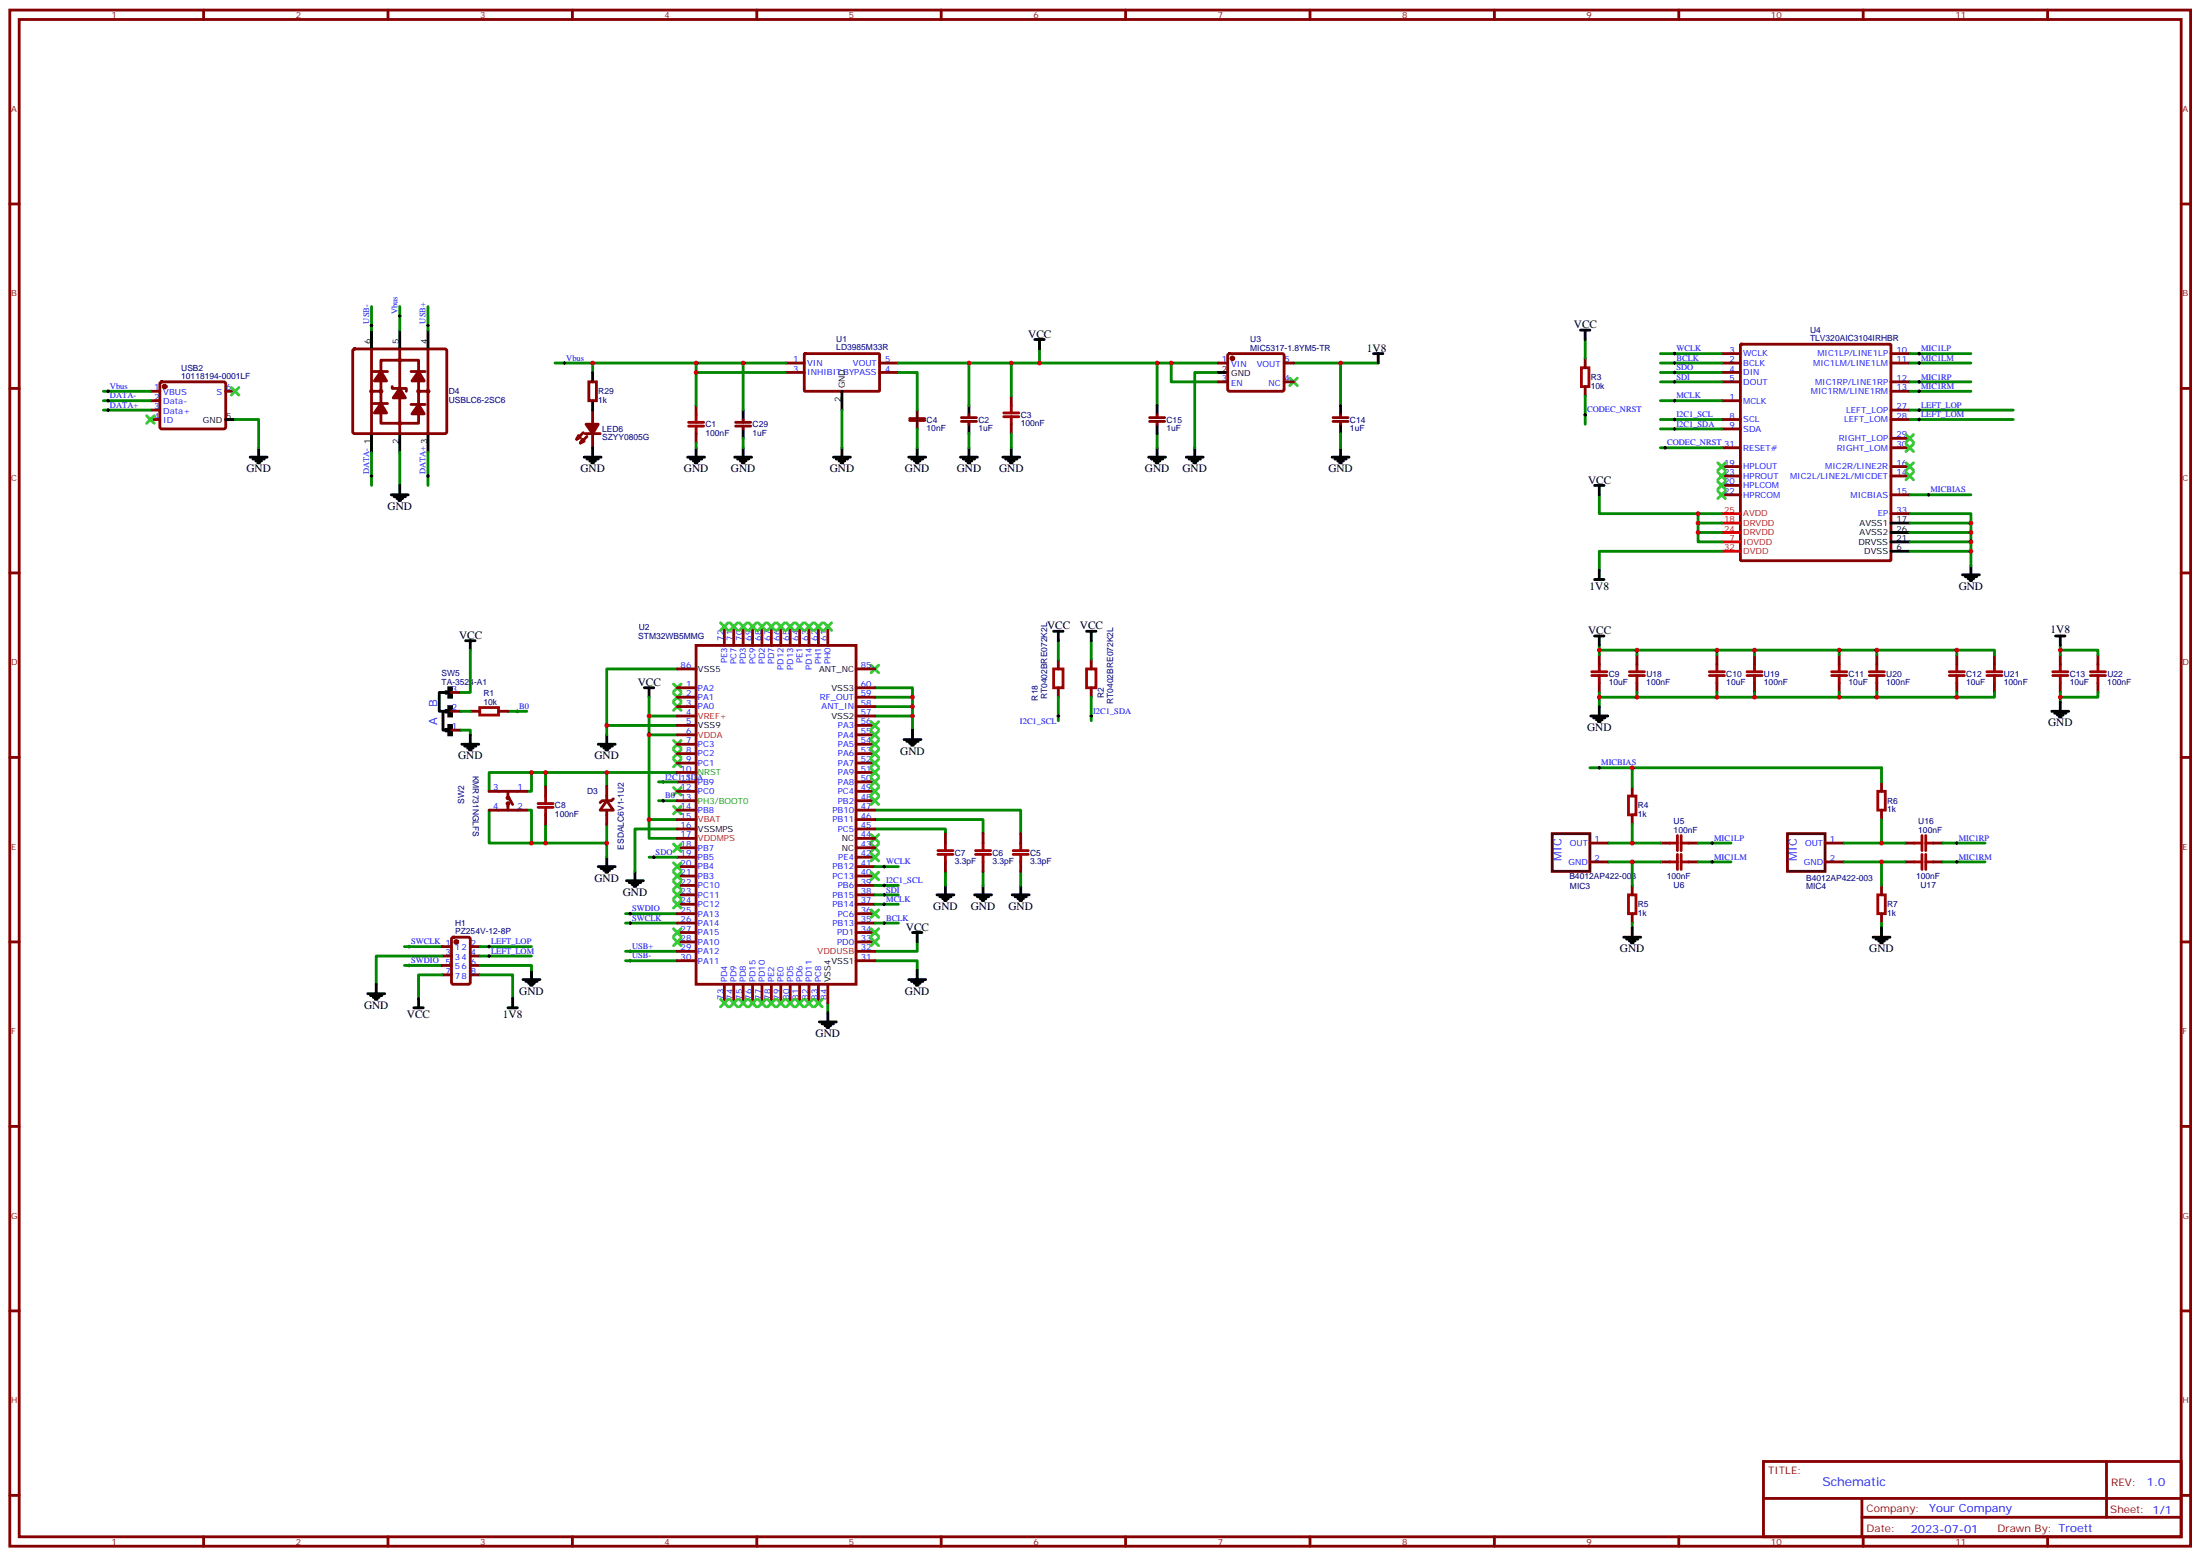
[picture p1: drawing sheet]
<svg xmlns="http://www.w3.org/2000/svg" width="825mm" height="583mm" viewBox="0 0 825 583" stroke-linecap="round" stroke-linejoin="round" font-family="sans-serif">
<g fill="none" stroke="#870000" stroke-width="1.1">
<path d="M3.7 3.8h817.7v575.7h-817.7zM7.2 7.3h810.7v568.7h-810.7zM76.3 3.8v3.5M145.5 3.8v3.5M214.6 3.8v3.5M283.8 3.8v3.5M352.9 3.8v3.5M422.1 3.8v3.5M491.2 3.8v3.5M560.4 3.8v3.5M629.5 3.8v3.5M698.6 3.8v3.5"/>
<path d="M767.8 3.8v3.5M3.7 76.4h3.5M817.9 76.4h3.5M594.4 134.3v3.5M645.5 136.1h7.1M645.5 132.5h7.1M645.5 139.6h7.1M652.7 129.2h56.3v80.6l-.1 .3h-55.9l-.3-.1zM709 136.1h7.1M709 132.5h7.1M3.7 145.6h3.5M594.4 144.9v3.5"/>
<path d="M645.5 150.2h7.1M645.5 143.1h7.1M645.5 157.2h7.1M709 143.1h7.1M709 157.2h7.1M709 146.6h7.1M709 153.7h7.1M817.9 145.6h3.5M645.5 160.8h7.1M645.5 178.4h7.1M645.5 174.9h7.1M645.5 167.8h7.1"/>
<path d="M709 178.4h7.1M709 174.9h7.1M709 164.3h7.1M709 167.8h7.1M645.5 185.5h7.1M645.5 181.9h7.1M709 185.5h7.1M709 192.5h7.1M3.7 214.7h3.5M817.9 214.7h3.5M271.6 234.8v7.1M275.1 234.8v7.1"/>
<path d="M278.7 234.8v7.1M282.2 234.8v7.1M285.7 234.8v7.1M289.2 234.8v7.1M292.8 234.8v7.1M296.3 234.8v7.1M299.8 234.8v7.1M303.4 234.8v7.1M306.9 234.8v7.1M310.4 234.8v7.1M254 257.8h7M254 250.7h7"/>
<path d="M261 241.9h60v127h-60zM321 257.8h7M321 250.7h7M599.7 245.4v3.6M599.7 256v3.5M613.8 245.4v3.6M613.8 256v3.5M643.8 245.4v3.6M643.8 256v3.5M657.9 245.4v3.6M657.9 256v3.5M689.6 245.4v3.6"/>
<path d="M689.6 256v3.5M703.8 245.4v3.6M703.8 256v3.5M733.7 245.4v3.6M733.7 256v3.5M747.9 245.4v3.6M747.9 256v3.5M772.5 245.4v3.6M772.5 256v3.5M786.7 245.4v3.6M786.7 256v3.5M176.4 266.6h3.5"/>
<path d="M186.9 266.6h3.6M254 261.3h7M254 264.8h7M254 268.4h7M254 271.9h7M254 275.4h7M254 278.9h7M321 261.3h7M321 264.8h7M321 268.4h7M321 271.9h7M321 275.4h7"/>
<path d="M321 278.9h7M3.7 283.9h3.5M183.4 296.6h14.1M190.5 296.6v2.4M190.8 299l1.4 2.5M204.6 294.8v3.5M227.5 294.8v5.3M230 299.4l-.7 .7h-3.6l-.7 .7M254 296.6h7M254 282.5h7M254 286h7M254 289.5h7"/>
<path d="M254 293.1h7M321 296.6h7M321 282.5h7M321 286h7M321 289.5h7M321 293.1h7M612 294.8v3.5M705.5 293.1v3.5M817.9 283.9h3.5M183.4 303.6h14.1M190.5 301.2v2.4M204.6 305.4v3.5"/>
<path d="M227.5 300.1l2.5 3.5h-5zM227.5 303.6v5.3M254 303.6h7M254 300.1h7M254 307.2h7M254 310.7h7M254 314.2h7M254 317.7h7M321 303.6h7M321 300.1h7M321 307.2h7M321 310.7h7"/>
<path d="M321 314.2h7M321 317.7h7M354.5 312.5v3.5M368.6 312.5v3.5M382.7 312.5v3.5M596.2 316h7M612 305.4v3.5M622.6 316h3.5M633.2 316h3.5M684.4 316h7M705.5 303.6v3.6M714.3 316h3.6"/>
<path d="M724.9 316h3.6M254 321.3h7M254 324.8h7M254 328.3h7M254 331.9h7M254 335.4h7M254 338.9h7M321 321.3h7M321 324.8h7M321 328.3h7M321 331.9h7M321 335.4h7"/>
<path d="M321 338.9h7M354.5 323v3.6M368.6 323v3.6M382.7 323v3.6M596.2 323h7M612 331.9v3.5M622.6 323h3.5M633.2 323h3.5M684.4 323h7M705.5 331.9v3.5M714.3 323h3.6M724.9 323h3.6"/>
<path d="M3.7 353h3.5M254 353h7M254 342.4h7M254 346h7M254 349.5h7M254 356.6h7M321 353h7M321 342.4h7M321 346h7M321 349.5h7M321 356.6h7M612 342.4v3.6"/>
<path d="M705.5 342.4v3.6M817.9 353h3.5M254 360.1h7M271.6 368.9v7.1M275.1 368.9v7.1M278.7 368.9v7.1M282.2 368.9v7.1M285.7 368.9v7.1M289.2 368.9v7.1M292.8 368.9v7.1M296.3 368.9v7.1M299.8 368.9v7.1"/>
<path d="M303.4 368.9v7.1M306.9 368.9v7.1M310.4 368.9v7.1M321 360.1h7M3.7 422.2h3.5M817.9 422.2h3.5M3.7 491.3h3.5M817.9 491.3h3.5M661.2 547.8h156.7v28.2h-156.7zM789.9 547.8v20.9M3.7 560.5h3.5M76.3 576v3.5"/>
<path d="M145.5 576v3.5M214.6 576v3.5M283.8 576v3.5M352.9 576v3.5M422.1 576v3.5M491.2 576v3.5M560.4 576v3.5M629.5 576v3.5M661.3 561.6h156.4M698.2 568.7h119.5M698.2 561.6v14.1M698.6 576v3.5"/>
<path d="M767.8 576v3.5M817.9 560.5h3.5"/>
<circle cx="190.5" cy="299" r=".35"/>
<circle cx="190.5" cy="301.2" r=".35"/>
</g>
<g fill="none" stroke="#3c3" stroke-width="1.1">
<path d="M644.1 173.5l2.9 2.8M644.1 177l2.9 2.8M647 173.5l-2.9 2.8M647 177l-2.9 2.8M714.7 173.5l2.8 2.8M714.7 177l2.8 2.8M714.7 166.4l2.8 2.8M714.7 162.9l2.8 2.8M717.5 173.5l-2.8 2.8M717.5 177l-2.8 2.8M717.5 166.4l-2.8 2.8M717.5 162.9l-2.8 2.8"/>
<path d="M644.1 180.5l2.9 2.8M644.1 184l2.9 2.9M647 180.5l-2.9 2.8M647 184l-2.9 2.9M252.6 259.9l2.8 2.8M252.6 256.4l2.8 2.8M255.4 259.9l-2.8 2.8M255.4 256.4l-2.8 2.8M326.6 249.3l2.9 2.8M329.5 249.3l-2.9 2.8M252.6 263.4l2.8 2.8M252.6 277.5l2.8 2.9"/>
<path d="M255.4 263.4l-2.8 2.8M255.4 277.5l-2.8 2.9M252.6 284.6l2.8 2.8M252.6 281.1l2.8 2.8M252.6 295.2l2.8 2.8M255.4 284.6l-2.8 2.8M255.4 281.1l-2.8 2.8M255.4 295.2l-2.8 2.8M252.6 302.2l2.8 2.8M255.4 302.2l-2.8 2.8M326.6 316.3l2.9 2.9M326.6 312.8l2.9 2.8"/>
<path d="M329.5 316.3l-2.9 2.9M329.5 312.8l-2.9 2.8"/>
</g>
<g fill="none" stroke="#008700" stroke-width="1.1">
<path d="M594.4 127.2v7.1M622.6 132.5h22.9M622.6 136.1h22.9M622.6 139.6h22.9M716.1 132.5h22.9M716.1 136.1h22.9M594.4 148.4v10.6M622.6 143.1h22.9M622.6 150.2h22.9M622.6 157.2h22.9M716.1 153.7h38.8M716.1 157.2h38.8"/>
<path d="M716.1 143.1h22.9M716.1 146.6h22.9M622.6 160.8h22.9M622.6 167.8h22.9M599.7 185.5v7h45.8M636.7 192.5v3.5h8.8M636.7 196v3.6h8.8M716.1 196h22.9v10.6M716.1 192.5h22.9v3.5M716.1 185.5h22.9M716.1 199.6h22.9M645.5 206.6h-45.8v7.1"/>
<path d="M716.1 206.6h22.9v5.3M716.1 203.1h22.9M254 250.7h-26.5v21.2M328 257.8h14.2v10.6M599.7 243.7h14.1v1.7M599.7 259.5v1.8h104.1v-1.8M599.7 241.9v3.5M613.8 243.7h90v1.7M613.8 259.5v1.8M643.8 243.7v1.7M643.8 259.5v1.8M657.9 243.7v1.7"/>
<path d="M657.9 259.5v1.8M689.6 243.7v1.7M689.6 259.5v1.8M733.7 243.7h14.2v1.7M733.7 259.5v1.8h14.2v-1.8M772.5 243.7h14.2v1.7M772.5 259.5v1.8h14.2v-1.8M772.5 241.9v3.5M190.5 266.6h7M243.4 275.4v31.8h10.6M243.4 261.3v7.1M254 271.9h-26.5v3.5"/>
<path d="M254 268.4h-10.6v7h10.6M328 268.4h14.2v5.2M328 264.8h14.2M328 261.3h14.2M599.7 261.3v3.5M772.5 261.3v1.8M199.3 289.5h-15.9v7.1M204.6 289.5h22.9v5.3M204.6 294.8v-5.3h-5.3v7.1h-1.8M227.5 289.5h26.5M596.2 287.8h15.8M705.5 293.1v-5.3h-93.5v7"/>
<path d="M183.4 303.6v12.4h21.2v-7.1M197.5 303.6h1.8v12.4M204.6 316h22.9v5.3M227.5 308.9v7.1M243.4 307.2v7h10.6M246.9 300.1h7.1M254 310.7h-15.9v15.9M328 303.6h54.7v8.9M328 307.2h40.6v5.3M328 310.7h26.5v1.8M612 308.9v7.1h-8.8M612 316h10.6"/>
<path d="M636.7 316h12.4M705.5 307.2v8.8h-14.1M705.5 316h8.8M728.5 316h15.8M354.5 326.6v5.3M368.6 326.6v5.3M382.7 326.6v5.3M603.2 323h8.8v8.9M612 323h10.6M636.7 323h12.4M691.4 323h14.1v8.9M705.5 323h8.8"/>
<path d="M728.5 323h15.8M151.7 354.8h14.1M234.6 346h19.4M234.6 342.4h19.4M234.6 356.6h19.4M343.9 353v3.6h-15.9M612 346v1.7M705.5 346v1.7M151.7 361.8h14.1M234.6 360.1h19.4M310.4 376v3.5M328 360.1h15.9v3.5"/>
</g>
<g fill="none" stroke="#000" stroke-width=".74">
<path d="M627.6 132.5h.7M627.6 136.1h.7M627.6 139.6h.7M627.9 132.2v.7M627.9 135.7v.7M627.9 139.2v.7M719.3 132.5h.7M719.3 136.1h.7M719.6 132.2v.7M719.6 135.7v.7M594 155.5h.7M594.4 155.1v.7"/>
<path d="M627.6 157.2h.7M627.6 143.1h.7M627.6 150.2h.7M627.9 142.8v.7M627.9 149.8v.7M627.9 156.9v.7M719.3 157.2h.7M719.3 143.1h.7M719.3 146.6h.7M719.3 153.7h.7M719.6 142.8v.7M719.6 146.3v.7"/>
<path d="M719.6 153.4v.7M719.6 156.9v.7M624 167.8h.7M624.4 167.5v.7M627.6 160.8h.7M627.9 160.4v.7M722.8 185.5h.7M723.2 185.1v.7M193.6 266.6h.7M194 266.2v.7M248.7 299.8v.7M599.3 287.8h.7"/>
<path d="M599.7 287.4v.7M248.3 300.1h.7M641.7 316h.7M642 315.6v.7M733.4 316h.7M733.7 315.6v.7M641.7 323h.7M642 322.7v.7M733.4 323h.7M733.7 322.7v.7M153.1 354.8h.7M153.4 354.4v.7"/>
<path d="M236 342.4h.7M236 346h.7M236 356.6h.7M236.3 342.1v.7M236.3 345.6v.7M236.3 356.2v.7M236.3 359.7v.7M153.1 361.8h.7M153.4 361.5v.7M236 360.1h.7"/>
</g>
<g fill="none" stroke="#000" stroke-width="1.1">
<path d="M592.6 123.7h3.6M594.4 123.7v3.5M597.9 181.9h3.6M599.7 181.9v3.6M709 196h7.1M709 199.6h7.1M597.9 217.2h3.6M599.7 213.7v3.5M709 206.6h7.1M709 203.1h7.1M735.9 215.4h6.3M736.9 216.1h4.3"/>
<path d="M738 216.9h2.1M738.7 217.6h.7M739 211.9v3.5M597.9 238.4h3.6M599.7 238.4v3.5M770.8 238.4h3.5M772.5 238.4v3.5M174.6 240.1h3.5M176.4 240.1v3.6M241.6 257.8h3.5M243.4 257.8v3.5M224.3 278.9h6.4"/>
<path d="M225.4 279.6h4.2M227.5 275.4v3.5M339 277.2h6.3M340 277.9h4.3M341.1 278.6h2.1M341.8 279.3h.7M342.2 273.6v3.6M596.5 268.4h6.4M597.6 269.1h4.2M598.6 269.8h2.1M599.3 270.5h.7M599.7 264.8v3.6"/>
<path d="M769.4 266.6h6.3M770.4 267.3h4.3M771.5 268h2.1M772.2 268.7h.7M772.5 263.1v3.5M226.4 280.4h2.2M227.2 281.1h.7M224.3 324.8h6.4M225.4 325.5h4.2M226.4 326.2h2.2M227.2 326.9h.7M227.5 321.3v3.5"/>
<path d="M234.9 330.1h6.4M236 330.8h4.2M237 331.5h2.1M237.7 332.2h.7M238.1 326.6v3.5M351.3 335.4h6.4M352.4 336.1h4.2M353.4 336.8h2.2M354.2 337.5h.7M354.5 331.9v3.5M365.4 335.4h6.4M366.5 336.1h4.2"/>
<path d="M367.6 336.8h2.1M368.3 337.5h.7M368.6 331.9v3.5M379.6 335.4h6.3M380.6 336.1h4.2M381.7 336.8h2.1M382.4 337.5h.7M382.7 331.9v3.5M608.9 351.3h6.3M609.9 352h4.3M611 352.7h2.1M611.7 353.4h.7"/>
<path d="M612 347.7v3.6M702.3 351.3h6.4M703.4 352h4.2M704.5 352.7h2.1M705.2 353.4h.7M705.5 347.7v3.6M310.4 379.5v3.5M340.7 367.1h6.4M341.8 367.8h4.2M342.9 368.5h2.1M343.6 369.3h.7M343.9 363.6v3.5"/>
<path d="M307.2 383h6.4M308.3 383.7h4.2M309.4 384.4h2.1M310.1 385.1h.7"/>
</g>
<g fill="none" stroke="#a10000" stroke-width="1.1">
<path d="M593 137.8h2.8v7.1h-2.8zM596.9 253.2h5.6M596.9 251.8h5.6M599.7 249v2.8M599.7 253.2v2.8M611 253.2h5.6M611 251.8h5.6M613.8 249v2.8M613.8 253.2v2.8M641 253.2h5.6M641 251.8h5.6M643.8 249v2.8"/>
<path d="M643.8 253.2v2.8M655.1 253.2h5.6M655.1 251.8h5.6M657.9 249v2.8M657.9 253.2v2.8M686.8 253.2h5.7M686.8 251.8h5.7M689.6 249v2.8M689.6 253.2v2.8M700.9 253.2h5.7M700.9 251.8h5.7M703.8 249v2.8"/>
<path d="M703.8 253.2v2.8M730.9 253.2h5.7M730.9 251.8h5.7M733.7 249v2.8M733.7 253.2v2.8M745 253.2h5.7M745 251.8h5.7M747.9 249v2.8M747.9 253.2v2.8M769.7 253.2h5.7M769.7 251.8h5.7M772.5 249v2.8"/>
<path d="M772.5 253.2v2.8M783.8 253.2h5.7M783.8 251.8h5.7M786.7 249v2.8M786.7 253.2v2.8M179.9 265.2h7v2.8h-7zM204.6 298.3v2.9M610.6 298.3h2.8v7.1h-2.8zM704.1 296.6h2.8v7h-2.8zM201.8 301.2h5.6M201.8 302.6h5.6M204.6 302.6v2.8"/>
<path d="M351.7 318.8h5.6M354.5 316v2.8M365.8 318.8h5.6M368.6 316v2.8M379.9 318.8h5.7M382.7 316v2.8M626.1 316h2.9M629 313.2v5.6M630.4 316h2.8M630.4 313.2v5.6M717.9 316h2.8M720.7 313.2v5.6"/>
<path d="M722.1 316h2.8M722.1 313.2v5.6M351.7 320.2h5.6M354.5 320.2v2.8M365.8 320.2h5.6M368.6 320.2v2.8M379.9 320.2h5.7M382.7 320.2v2.8M610.6 335.4h2.8v7h-2.8zM626.1 323h2.9M629 320.2v5.7M630.4 320.2v5.7"/>
<path d="M630.4 323h2.8M704.1 335.4h2.8v7h-2.8zM717.9 323h2.8M720.7 320.2v5.7M722.1 323h2.8M722.1 320.2v5.7"/>
</g>
<path d="M645.5 196h7.1M645.5 199.6h7.1M645.5 192.5h7.1M645.5 203.1h7.1M645.5 206.6h7.1" fill="none" stroke="#f00" stroke-width="1.1"/>
<path d="M582 312.5h14.2v14.1h-14.2zM670.2 312.5h14.2v14.1h-14.2z" fill="none" stroke="#600" stroke-width="1.1"/>
<path d="M132.5 131l.5-.2h33.8l.5 .2 .2 .5v30.3l-.2 .5-.5 .2h-33.8l-.5-.2-.2-.5v-30.3z" fill="#fff" stroke="#870000" stroke-width="1.1"/>
<g fill="none" stroke="#000" stroke-width="1.1">
<path d="M139.3 123.7v7.1M149.9 123.7v7.1M160.5 123.7v7.1M222.2 139.6v3.5M388 127.2h3.5M389.8 127.2v3.6M456.8 139.6h3.5M515 132.5h3.5M516.8 132.5v3.6M84.6 157.2h3.6M222.2 150.2v3.5M278.7 153.7v3.5"/>
<path d="M315.7 146.6v7.1M363.3 151.9v3.6M363.3 159v3.5M433.9 151.9v3.6M433.9 159v3.5M502.7 151.9v3.6M502.7 159v3.5M93.8 171.3h6.4M94.9 172h4.2M95.9 172.8h2.1M96.6 173.5h.7M97 167.8v3.5"/>
<path d="M139.3 162.5v7.1M149.9 162.5v7.1M160.5 162.5v7.1M219 171.3h6.4M220.1 172h4.2M221.2 172.8h2.1M221.9 173.5h.7M222.2 167.8v3.5M257.8 171.3h6.4M258.9 172h4.2M260 172.8h2.1M260.7 173.5h.7"/>
<path d="M261 167.8v3.5M275.5 171.3h6.3M276.5 172h4.3M277.6 172.8h2.1M278.3 173.5h.7M278.7 160.8v3.5M278.7 167.8v3.5M312.5 171.3h6.4M313.6 172h4.2M314.6 172.8h2.2M315.3 173.5h.8M315.7 167.8v3.5"/>
<path d="M340.7 171.3h6.4M341.8 172h4.2M342.9 172.8h2.1M343.6 173.5h.7M343.9 167.8v3.5M360.2 171.3h6.3M361.2 172h4.2M362.3 172.8h2.1M363 173.5h.7M363.3 167.8v3.5M376 171.3h6.4M377.1 172h4.2"/>
<path d="M378.1 172.8h2.2M378.8 173.5h.8M379.2 167.8v3.5M430.7 171.3h6.4M431.8 172h4.2M432.8 172.8h2.1M433.5 173.5h.7M433.9 167.8v3.5M444.8 171.3h6.4M445.9 172h4.2M446.9 172.8h2.2M447.6 173.5h.7"/>
<path d="M448 167.8v3.5M499.5 171.3h6.3M500.6 172h4.2M501.6 172.8h2.1M502.3 173.5h.7M502.7 167.8v3.5M146.7 185.5h6.4M147.8 186.2h4.2M148.8 186.9h2.2M149.5 187.6h.7M149.9 181.9v3.6M395.1 236.6h3.5"/>
<path d="M396.8 236.6v3.5M407.4 236.6h3.6M409.2 236.6v3.5M167.2 259.2l1 .3M168.2 257.8h1.1v3.5h-1.1zM168.2 259.5h-3.5v7.1h1.8M168.2 259.5l-1 .4M167.2 273.3l1 .3M167.2 266.2l1 .4M168.2 264.8h1.1v3.6h-1.1zM168.2 271.9h1.1v3.5h-1.1zM168.2 266.6h-2.1v7h2.1"/>
<path d="M168.2 273.6l-1 .4M168.2 266.6l-1 .3M173.2 278.9h6.3M174.2 279.6h4.3M176.4 275.4v3.5M175.3 280.4h2.1M176 281.1h.7M342.2 349.5h3.5M343.9 349.5v3.5M137.9 372.4h6.4M139 373.1h4.2M140 373.8h2.1"/>
<path d="M140.7 374.5h.7M141.1 368.9v3.5M155.2 377.7h3.5M157 374.2v3.5M190.5 377.7h3.5M192.2 374.2v3.5M196.1 367.1h6.4M197.2 367.8h4.2M198.2 368.5h2.1M198.9 369.3h.7M199.3 363.6v3.5"/>
</g>
<g fill="none" stroke="#870000" stroke-width="1.1">
<path d="M139.3 130.8v31.7M140 139.2h5.3M142.8 135h14.2v23.6h-14.2zM149.9 130.8v31.7M154.1 139.2h5.3M160.5 130.8v31.7M294.5 136.1h7.1M294.5 139.6h7.1M301.6 132.7l28-.1 .2 13.9-28 .1zM329.8 136.1h7.1M329.8 139.6h7.1M456.8 136.1h3.5"/>
<path d="M460.6 132.7l.4-.2 20.1 .1 .4 .6-.1 13-.6 .4h-20l-.5-.7v-12.7zM481.5 136.1h3.5M56.4 146.6h3.5M56.4 150.2h3.5M56.4 153.7h3.5M56.4 157.2h3.5M60.2 143.3l.4-.2h23.3l.5 .2 .2 .5v16.5l-.7 .5-23.5-.1-.5-.6v-16.3zM84.6 146.6h3.6M139.3 146.6h3.5M140 151.2h5.3M147.1 144.9v.7h5.3v1M154.1 151.6h5.3"/>
<path d="M157 146.6h3.5M220.8 143.1h2.8v7.1h-2.8zM222.2 153.7v5.3M261 151.9v3.6M275.8 158.3h5.7M275.8 159.7h5.7M278.7 157.2v1.1M278.7 159.7v1.1M341.1 157.6h5.6M341.1 156.9h5.6M360.5 156.5h5.6M360.5 157.9h5.6"/>
<path d="M363.3 155.5v1M363.3 157.9v1.1M379.2 148.4v3.5M379.2 159v3.5M431.1 156.5h5.6M431.1 157.9h5.6M433.9 155.5v1M433.9 157.9v1.1M456.8 143.1h3.5M481.5 143.1h3.5M499.9 156.5h5.6M499.9 157.9h5.6"/>
<path d="M502.7 155.5v1M502.7 157.9v1.1M218.7 162.2l-2.5 2.4M219.4 162.5h5.6M220.1 163.6l-2.5 2.5M222.2 162.5v5.3M261 162.5v3.6M169.3 259.5h3.5M396.8 247.2v3.5M396.8 257.8v3.5M409.2 247.2v3.5M409.2 257.8v3.5"/>
<path d="M169.3 266.6h3.5M169.3 273.6h3.5M165.8 354.8h3.5M165.8 358.3h3.5M169.5 351.5l.5-.2h5.6l.7 .4 .1 16.5-.5 .6-5.9 .1-.6-.5-.1-16.4zM176.4 354.8h3.5M176.4 358.3h3.5M165.8 365.4h3.5M165.8 361.8h3.5M176.4 365.4h3.5M176.4 361.8h3.5"/>
<circle cx="149.9" cy="135" r=".35"/>
<circle cx="139.3" cy="146.6" r=".35"/>
<circle cx="142.8" cy="146.6" r=".35"/>
<circle cx="149.9" cy="158.6" r=".35"/>
<circle cx="157" cy="146.6" r=".35"/>
<circle cx="160.5" cy="146.6" r=".35"/>
</g>
<g fill="#870000" stroke="#870000" stroke-width="1.1">
<path d="M149.9 145.6l2.1 3.5h-4.6z"/>
<path d="M142.8 151.2l2.2 3.6h-4.6z"/>
<path d="M142.8 139.2l2.2 3.6h-4.6z"/>
<path d="M157 151.6l2.1 3.5h-4.6z"/>
<path d="M157 139.2l2.1 3.6h-4.6z"/>
<path d="M218.3 164.6l.7 .7-1.4 .8z"/>
<path d="M216.9 163.2l.7 .7-1.4 .7z"/>
<path d="M219.7 159h4.6l-2.1 3.5z"/>
<circle cx="61.7" cy="144.9" r=".53"/>
<circle cx="462.1" cy="134.3" r=".53"/>
<circle cx="171.1" cy="353" r=".53"/>
</g>
<g fill="none" stroke="#008700" stroke-width="1.1">
<path d="M139.3 114.9v8.8M149.9 114.9v8.8M160.5 114.9v8.8M208.1 136.1h14.1M261 136.1v15.8M261 139.6h33.5M278.7 136.1v17.6M294.5 136.1h-72.3v3.5M336.9 139.6h7v14.1M336.9 136.1h42.3v12.3M363.3 136.1v15.8M389.8 130.8v5.3h-10.6"/>
<path d="M389.8 136.1h44.1M439.2 136.1h-5.3v15.8M456.8 139.6h-8.8v28.2M456.8 136.1h-17.6v7h17.6M485 136.1h17.7v15.8M502.7 136.1h14.1M38.8 150.2h17.6M38.8 153.7h17.6M38.8 146.6h17.6M88.2 157.2h8.8v10.6M315.7 153.7v14.1M139.3 169.6v12.3"/>
<path d="M149.9 169.6v12.3M160.5 169.6v12.3M261 166.1v1.7M278.7 164.3v3.5M343.9 160.8v7M363.3 162.5v5.3M379.2 162.5v5.3M433.9 162.5v5.3M502.7 162.5v5.3M636.7 199.6v3.5h8.8M176.4 243.7v15.8h-3.6M396.8 240.1v7.1"/>
<path d="M409.2 240.1v7.1M703.8 243.7h29.9v1.7M172.8 273.6h3.6v1.8M172.8 266.6h3.6M396.8 261.3v8.8M409.2 261.3v8.8M703.8 261.3h29.9M246.9 293.1h7.1M243.4 321.3h10.6M328 338.9h8.9M328 324.8h8.9M328 335.4h8.9"/>
<path d="M328 331.9h8.9M165.8 358.3h-24.7v10.6M179.9 354.8h19.4M179.9 358.3h19.4M328 346h8.9M165.8 365.4h-8.8v8.8M179.9 365.4h12.3v8.8M179.9 361.8h19.4v1.8"/>
</g>
<g fill="none" stroke="#000" stroke-width=".74">
<path d="M149.5 118.4h.7M149.9 118.1v.7M139 122h.7M139.3 121.6v.7M160.1 122h.7M160.5 121.6v.7M211.3 136.1h.7M211.6 135.7v.7M40.2 153.7h.7M40.2 150.2h.7M40.2 146.6h.7M40.5 146.3v.7"/>
<path d="M40.5 149.8v.7M40.5 153.4v.7M139 178.4h.7M139.3 178v.8M160.1 178.4h.7M160.5 178v.8M396.5 268.4h.7M396.8 268v.7M408.8 268.4h.7M409.2 268v.7M248.3 293.1h.7M248.7 292.7v.7"/>
<path d="M244.8 321.3h.7M245.1 320.9v.7M331.2 338.9h.7M331.2 324.8h.7M331.2 335.4h.7M331.2 331.9h.7M331.6 324.4v.8M331.6 331.5v.7M331.6 335v.7M331.6 338.6v.7M183.1 354.8h.7M183.1 358.3h.7"/>
<path d="M183.4 354.4v.7M183.4 358v.7M331.2 346h.7M331.6 345.6v.7"/>
</g>
<g fill="none" stroke="#3c3" stroke-width="1.1">
<path d="M55 155.8l2.8 2.8M57.8 155.8l-2.8 2.8M86.7 145.2l2.9 2.9M89.6 145.2l-2.9 2.9M483.6 141.7l2.8 2.8M486.4 141.7l-2.8 2.8M270.2 233.4l2.8 2.9M273 233.4l-2.8 2.9M273.7 233.4l2.8 2.9M276.5 233.4l-2.8 2.9M277.2 233.4l2.9 2.9M280.1 233.4l-2.9 2.9"/>
<path d="M280.8 233.4l2.8 2.9M283.6 233.4l-2.8 2.9M284.3 233.4l2.8 2.9M287.1 233.4l-2.8 2.9M287.8 233.4l2.9 2.9M290.7 233.4l-2.9 2.9M291.4 233.4l2.8 2.9M294.2 233.4l-2.8 2.9M294.9 233.4l2.8 2.9M297.7 233.4l-2.8 2.9M298.4 233.4l2.8 2.9M301.2 233.4l-2.8 2.9"/>
<path d="M301.9 233.4l2.9 2.9M304.8 233.4l-2.9 2.9M305.5 233.4l2.8 2.9M308.3 233.4l-2.8 2.9M309 233.4l2.8 2.9M311.8 233.4l-2.8 2.9M326.6 270.5l2.9 2.8M326.6 274l2.9 2.8M326.6 277.5l2.9 2.9M329.5 274l-2.9 2.8M329.5 270.5l-2.9 2.8M329.5 277.5l-2.9 2.9"/>
<path d="M326.6 281.1l2.9 2.8M326.6 284.6l2.9 2.8M326.6 288.1l2.9 2.8M326.6 291.6l2.9 2.9M326.6 295.2l2.9 2.8M326.6 298.7l2.9 2.8M329.5 281.1l-2.9 2.8M329.5 284.6l-2.9 2.8M329.5 288.1l-2.9 2.8M329.5 291.6l-2.9 2.9M329.5 295.2l-2.9 2.8M329.5 298.7l-2.9 2.8"/>
<path d="M252.6 316.3l2.8 2.9M255.4 316.3l-2.8 2.9M326.6 319.9l2.9 2.8M329.5 319.9l-2.9 2.8M252.6 323.4l2.8 2.8M252.6 326.9l2.8 2.8M252.6 330.4l2.8 2.9M252.6 334l2.8 2.8M252.6 337.5l2.8 2.8M255.4 323.4l-2.8 2.8M255.4 326.9l-2.8 2.8M255.4 330.4l-2.8 2.9"/>
<path d="M255.4 334l-2.8 2.8M255.4 337.5l-2.8 2.8M326.6 326.9l2.9 2.8M329.5 326.9l-2.9 2.8M252.6 348.1l2.8 2.8M252.6 351.6l2.8 2.8M255.4 348.1l-2.8 2.8M255.4 351.6l-2.8 2.8M326.6 341l2.9 2.9M326.6 348.1l2.9 2.8M326.6 351.6l2.9 2.8M329.5 341l-2.9 2.9"/>
<path d="M329.5 348.1l-2.9 2.8M329.5 351.6l-2.9 2.8M270.2 374.5l2.8 2.9M273 374.5l-2.8 2.9M273.7 374.5l2.8 2.9M276.5 374.5l-2.8 2.9M277.2 374.5l2.9 2.9M280.1 374.5l-2.9 2.9M280.8 374.5l2.8 2.9M283.6 374.5l-2.8 2.9M284.3 374.5l2.8 2.9M287.1 374.5l-2.8 2.9"/>
<path d="M287.8 374.5l2.9 2.9M290.7 374.5l-2.9 2.9M291.4 374.5l2.8 2.9M294.2 374.5l-2.8 2.9M294.9 374.5l2.8 2.9M297.7 374.5l-2.8 2.9M298.4 374.5l2.8 2.9M301.2 374.5l-2.8 2.9M301.9 374.5l2.9 2.9M304.8 374.5l-2.9 2.9M305.5 374.5l2.8 2.9M308.3 374.5l-2.8 2.9"/>
</g>
<path d="M258.2 158.3h5.6M258.2 159.7h5.6M261 155.5v2.8M261 159.7v2.8M376.4 154.8h5.6M376.4 156.2h5.6M379.2 151.9v2.9M379.2 156.2v2.8M395.1 250.7h3.5v7.1h-3.5zM407.4 250.7h3.6v7.1h-3.6z" fill="none" stroke="#a10000" stroke-width="1.1"/>
<path d="M343.9 153.7v3.2M343.9 157.6v3.2" fill="none" stroke="#600" stroke-width="1.1"/>
<g fill="#c00">
<circle cx="342.2" cy="264.8" r=".88"/>
<circle cx="342.2" cy="261.3" r=".88"/>
<circle cx="342.2" cy="268.4" r=".88"/>
<circle cx="227.5" cy="271.9" r=".88"/>
<circle cx="243.4" cy="268.4" r=".88"/>
<circle cx="243.4" cy="307.2" r=".88"/>
<circle cx="243.4" cy="275.4" r=".88"/>
<circle cx="199.3" cy="316" r=".88"/>
<circle cx="227.5" cy="316" r=".88"/>
<circle cx="204.6" cy="316" r=".88"/>
<circle cx="199.3" cy="289.5" r=".88"/>
<circle cx="227.5" cy="289.5" r=".88"/>
<circle cx="204.6" cy="289.5" r=".88"/>
<circle cx="612" cy="316" r=".88"/>
<circle cx="612" cy="323" r=".88"/>
<circle cx="705.5" cy="316" r=".88"/>
<circle cx="705.5" cy="323" r=".88"/>
<circle cx="612" cy="287.8" r=".88"/>
<circle cx="636.7" cy="192.5" r=".88"/>
<circle cx="636.7" cy="196" r=".88"/>
<circle cx="739" cy="206.6" r=".88"/>
<circle cx="739" cy="203.1" r=".88"/>
<circle cx="739" cy="199.6" r=".88"/>
<circle cx="739" cy="196" r=".88"/>
<circle cx="599.7" cy="243.7" r=".88"/>
<circle cx="613.8" cy="243.7" r=".88"/>
<circle cx="689.6" cy="243.7" r=".88"/>
<circle cx="657.9" cy="243.7" r=".88"/>
<circle cx="643.8" cy="243.7" r=".88"/>
<circle cx="613.8" cy="261.3" r=".88"/>
<circle cx="643.8" cy="261.3" r=".88"/>
<circle cx="657.9" cy="261.3" r=".88"/>
<circle cx="689.6" cy="261.3" r=".88"/>
<circle cx="599.7" cy="261.3" r=".88"/>
<circle cx="772.5" cy="243.7" r=".88"/>
<circle cx="772.5" cy="261.3" r=".88"/>
<circle cx="222.2" cy="136.1" r=".88"/>
<circle cx="261" cy="136.1" r=".88"/>
<circle cx="261" cy="139.6" r=".88"/>
<circle cx="278.7" cy="136.1" r=".88"/>
<circle cx="363.3" cy="136.1" r=".88"/>
<circle cx="379.2" cy="136.1" r=".88"/>
<circle cx="502.7" cy="136.1" r=".88"/>
<circle cx="439.2" cy="136.1" r=".88"/>
<circle cx="389.8" cy="136.1" r=".88"/>
<circle cx="433.9" cy="136.1" r=".88"/>
<circle cx="636.7" cy="199.6" r=".88"/>
<circle cx="703.8" cy="261.3" r=".88"/>
<circle cx="733.7" cy="243.7" r=".88"/>
<circle cx="703.8" cy="243.7" r=".88"/>
<circle cx="733.7" cy="261.3" r=".88"/>
</g>
<text font-size="4.6" fill="#00f" x="683.3" y="556.8">Schematic</text>
<g font-size="4.2">
<text x="590.2" y="123">VCC</text>
<text x="385.6" y="126.5">VCC</text>
<text x="512.6" y="131.8">1V8</text>
<text x="92.4" y="177">GND</text>
<text x="217.6" y="177">GND</text>
<text x="256.4" y="177">GND</text>
<text x="274.1" y="177">GND</text>
<text x="311.1" y="177">GND</text>
<text x="339.3" y="177">GND</text>
<text x="358.7" y="177">GND</text>
<text x="374.6" y="177">GND</text>
<text x="429.3" y="177">GND</text>
<text x="443.4" y="177">GND</text>
<text x="498.1" y="177">GND</text>
<text x="595.5" y="181.2">VCC</text>
<text x="145.3" y="191.1">GND</text>
<text x="596" y="221.2">1V8</text>
<text x="734.4" y="221.1">GND</text>
<text x="172.1" y="239.4">VCC</text>
<text x="392.6" y="235.9">VCC</text>
<text x="405" y="235.9">VCC</text>
<text x="595.5" y="237.7">VCC</text>
<text x="768.9" y="237.2">1V8</text>
<text x="239.1" y="257.1">VCC</text>
<text x="595.1" y="274">GND</text>
<text x="768" y="272.2">GND</text>
<text x="171.8" y="284.6">GND</text>
<text x="222.9" y="284.6">GND</text>
<text x="337.6" y="282.8">GND</text>
<text x="222.9" y="330.4">GND</text>
<text x="233.5" y="335.7">GND</text>
<text x="349.9" y="341">GND</text>
<text x="364" y="341">GND</text>
<text x="378.1" y="341">GND</text>
<text x="339.7" y="348.8">VCC</text>
<text x="607.4" y="356.9">GND</text>
<text x="700.9" y="356.9">GND</text>
<text x="194.7" y="372.8">GND</text>
<text x="339.3" y="372.8">GND</text>
<text x="136.5" y="378.1">GND</text>
<text x="152.6" y="381.7">VCC</text>
<text x="188.6" y="381.7">1V8</text>
<text x="305.8" y="388.7">GND</text>
</g>
<g font-size="4.2" fill="#00f">
<text x="163.9" y="265" transform="rotate(-90 163.9 265)">B</text>
<text x="163.9" y="271.7" transform="rotate(-90 163.9 271.7)">A</text>
<text x="585.6" y="322.5" transform="rotate(-90 585.6 322.5)">MIC</text>
<text x="673.8" y="322.5" transform="rotate(-90 673.8 322.5)">MIC</text>
<text x="805" y="557">1.0</text>
<text x="723.4" y="566.6">Your Company</text>
<text x="716.5" y="574.4">2023-07-01</text>
</g>
<g font-size="3.9" fill="#800">
<text x="663" y="552.3">TITLE:</text>
<text x="791.6" y="557">REV:</text>
<text x="699.9" y="566.5">Company:</text>
<text x="791.3" y="567.2">Sheet: 1/1</text>
<text x="699.9" y="574.2">Date:</text>
<text x="749" y="574.3">Drawn By: Troett</text>
</g>
<g font-size="3.2" fill="#800">
<text x="41.8" y="6.8">1</text>
<text x="110.9" y="6.8">2</text>
<text x="180.1" y="6.8">3</text>
<text x="249.2" y="6.8">4</text>
<text x="318.3" y="6.8">5</text>
<text x="387.5" y="6.8">6</text>
<text x="456.6" y="6.8">7</text>
<text x="525.8" y="6.8">8</text>
<text x="594.9" y="6.8">9</text>
<text x="664.1" y="6.8">10</text>
<text x="733.2" y="6.8">11</text>
<text x="4.2" y="41.9">A</text>
<text x="818.4" y="41.9">A</text>
<text x="4.2" y="111">B</text>
<text x="818.4" y="111">B</text>
<text x="4.2" y="180.2">C</text>
<text x="818.4" y="180.2">C</text>
<text x="4.2" y="249.3">D</text>
<text x="818.4" y="249.3">D</text>
<text x="4.2" y="318.5">E</text>
<text x="818.4" y="318.5">E</text>
<text x="4.2" y="387.6">F</text>
<text x="818.4" y="387.6">F</text>
<text x="4.2" y="456.7">G</text>
<text x="818.4" y="456.7">G</text>
<text x="4.2" y="525.9">H</text>
<text x="818.4" y="525.9">H</text>
<text x="41.8" y="579">1</text>
<text x="110.9" y="579">2</text>
<text x="180.1" y="579">3</text>
<text x="249.2" y="579">4</text>
<text x="318.3" y="579">5</text>
<text x="387.5" y="579">6</text>
<text x="456.6" y="579">7</text>
<text x="525.8" y="579">8</text>
<text x="594.9" y="579">9</text>
<text x="664.1" y="579">10</text>
<text x="733.2" y="579">11</text>
</g>
<g font-size="3.2" fill="#00f">
<text x="149" y="117.7" transform="rotate(-90 149 117.7)">Vbus</text>
<text x="138.4" y="121.2" transform="rotate(-90 138.4 121.2)">USB-</text>
<text x="159.6" y="121.2" transform="rotate(-90 159.6 121.2)">USB+</text>
<text x="628.6" y="131.7">WCLK</text>
<text x="720.3" y="131.7">MIC1LP</text>
<text x="212.3" y="135.2">Vbus</text>
<text x="297.5" y="135.7">1</text>
<text x="302.6" y="137.1">VIN</text>
<text x="319.8" y="137.1">VOUT</text>
<text x="331.9" y="135.7">5</text>
<text x="458.1" y="135.7">1</text>
<text x="461.6" y="137.5">VIN</text>
<text x="471.3" y="137.5">VOUT</text>
<text x="481.7" y="135.7">5</text>
<text x="628.6" y="135.2">BCLK</text>
<text x="648.5" y="135.7">2</text>
<text x="648.5" y="132.2">3</text>
<text x="653.7" y="137.1">BCLK</text>
<text x="653.7" y="133.6">WCLK</text>
<text x="679.9" y="137.1">MIC1LM/LINE1LM</text>
<text x="681.5" y="133.6">MIC1LP/LINE1LP</text>
<text x="711.2" y="132.2">10</text>
<text x="711.2" y="135.7">11</text>
<text x="720.3" y="135.2">MIC1LM</text>
<text x="297.5" y="139.2">3</text>
<text x="302.6" y="140.7">INHIBIT BYPASS</text>
<text x="331.9" y="139.2">4</text>
<text x="458.1" y="142.8">3</text>
<text x="481.7" y="142.8">4</text>
<text x="628.6" y="142.2">SDI</text>
<text x="628.6" y="138.7">SDO</text>
<text x="648.5" y="139.2">4</text>
<text x="648.5" y="142.8">5</text>
<text x="653.7" y="140.7">DIN</text>
<text x="711.2" y="142.8">12</text>
<text x="720.3" y="142.2">MIC1RP</text>
<text x="41.2" y="149.3">DATA-</text>
<text x="41.2" y="145.8">Vbus</text>
<text x="57.7" y="146.3">1</text>
<text x="57.7" y="149.8">2</text>
<text x="61.2" y="148.1">VBUS</text>
<text x="81.2" y="148.1">S</text>
<text x="84.8" y="146.3">6</text>
<text x="461.6" y="144.5">EN</text>
<text x="475.6" y="144.5">NC</text>
<text x="628.6" y="149.3">MCLK</text>
<text x="648.5" y="149.8">1</text>
<text x="653.7" y="144.2">DOUT</text>
<text x="679.1" y="147.7">MIC1RM/LINE1RM</text>
<text x="680.6" y="144.2">MIC1RP/LINE1RP</text>
<text x="711.2" y="146.3">13</text>
<text x="720.3" y="145.8">MIC1RM</text>
<text x="41.2" y="152.8">DATA+</text>
<text x="57.7" y="153.4">3</text>
<text x="61.2" y="151.6">Data-</text>
<text x="61.2" y="155.1">Data+</text>
<text x="595.1" y="154.6">CODEC_NRST</text>
<text x="653.7" y="151.2">MCLK</text>
<text x="692.2" y="154.8">LEFT_LOP</text>
<text x="711.2" y="153.4">27</text>
<text x="720.3" y="152.8">LEFT_LOP</text>
<text x="57.7" y="156.9">4</text>
<text x="61.2" y="158.6">ID</text>
<text x="628.6" y="156.4">I2C1_SCL</text>
<text x="628.6" y="159.9">I2C1_SDA</text>
<text x="648.5" y="156.9">8</text>
<text x="648.5" y="160.4">9</text>
<text x="653.7" y="158.3">SCL</text>
<text x="653.7" y="161.8">SDA</text>
<text x="691.5" y="158.3">LEFT_LOM</text>
<text x="711.2" y="156.9">28</text>
<text x="720.3" y="156.4">LEFT_LOM</text>
<text x="625.1" y="166.9">CODEC_NRST 31</text>
<text x="689.5" y="165.3">RIGHT_LOP</text>
<text x="711.2" y="163.9">29</text>
<text x="711.2" y="167.5">30</text>
<text x="653.7" y="168.9">RESET#</text>
<text x="688.7" y="168.9">RIGHT_LOM</text>
<text x="138.4" y="177.7" transform="rotate(-90 138.4 177.7)">DATA- 1</text>
<text x="159.6" y="177.7" transform="rotate(-90 159.6 177.7)">DATA+ 3</text>
<text x="646.5" y="174.5">19</text>
<text x="646.5" y="178">23</text>
<text x="653.7" y="175.9">HPLOUT</text>
<text x="653.7" y="179.5">HPROUT</text>
<text x="671.2" y="179.5">MIC2L/LINE2L/MICDET</text>
<text x="684.4" y="175.9">MIC2R/LINE2R</text>
<text x="711.2" y="178">14</text>
<text x="711.2" y="174.5">16</text>
<text x="646.5" y="181.6">20</text>
<text x="646.5" y="185.1">22</text>
<text x="653.7" y="183">HPLCOM</text>
<text x="711.2" y="185.1">15</text>
<text x="723.9" y="184.6">MICBIAS</text>
<text x="653.7" y="186.5">HPRCOM</text>
<text x="693.9" y="186.5">MICBIAS</text>
<text x="704.1" y="193.6">EP</text>
<text x="711.2" y="192.2">33</text>
<text x="271.3" y="240.1" transform="rotate(-90 271.3 240.1)">72</text>
<text x="274.8" y="240.1" transform="rotate(-90 274.8 240.1)">71</text>
<text x="278.3" y="240.1" transform="rotate(-90 278.3 240.1)">70</text>
<text x="281.8" y="240.1" transform="rotate(-90 281.8 240.1)">69</text>
<text x="285.4" y="240.1" transform="rotate(-90 285.4 240.1)">68</text>
<text x="288.9" y="240.1" transform="rotate(-90 288.9 240.1)">67</text>
<text x="292.4" y="240.1" transform="rotate(-90 292.4 240.1)">66</text>
<text x="295.9" y="240.1" transform="rotate(-90 295.9 240.1)">65</text>
<text x="299.5" y="240.1" transform="rotate(-90 299.5 240.1)">64</text>
<text x="303" y="240.1" transform="rotate(-90 303 240.1)">63</text>
<text x="306.5" y="240.1" transform="rotate(-90 306.5 240.1)">62</text>
<text x="310.1" y="240.1" transform="rotate(-90 310.1 240.1)">61</text>
<text x="255.2" y="250.4">86</text>
<text x="272.7" y="248.5" transform="rotate(-90 272.7 248.5)">PE3</text>
<text x="276.2" y="248.8" transform="rotate(-90 276.2 248.8)">PC7</text>
<text x="279.7" y="249" transform="rotate(-90 279.7 249)">PD3</text>
<text x="283.2" y="248.8" transform="rotate(-90 283.2 248.8)">PC9</text>
<text x="286.8" y="249" transform="rotate(-90 286.8 249)">PD2</text>
<text x="290.3" y="249" transform="rotate(-90 290.3 249)">PD7</text>
<text x="293.8" y="251" transform="rotate(-90 293.8 251)">PD12</text>
<text x="297.4" y="251" transform="rotate(-90 297.4 251)">PD13</text>
<text x="300.9" y="248.5" transform="rotate(-90 300.9 248.5)">PE1</text>
<text x="304.4" y="251" transform="rotate(-90 304.4 251)">PD14</text>
<text x="307.9" y="248.9" transform="rotate(-90 307.9 248.9)">PH1</text>
<text x="311.5" y="248.9" transform="rotate(-90 311.5 248.9)">PH0</text>
<text x="322.8" y="250.4">85</text>
<text x="257.2" y="257.4">1</text>
<text x="322.8" y="257.4">60</text>
<text x="169.5" y="259.2">3</text>
<text x="257.2" y="260.9">2</text>
<text x="261.7" y="258.8">PA2</text>
<text x="261.7" y="262.4">PA1</text>
<text x="307.5" y="262.4">RF_OUT</text>
<text x="322.8" y="260.9">59</text>
<text x="169.5" y="266.2">2</text>
<text x="194.7" y="265.7">B0</text>
<text x="257.2" y="264.5">3</text>
<text x="257.2" y="268">4</text>
<text x="261.7" y="265.9">PA0</text>
<text x="308.1" y="265.9">ANT_IN</text>
<text x="322.8" y="268">57</text>
<text x="322.8" y="264.5">58</text>
<text x="409.9" y="267.5">I2C1_SDA</text>
<text x="169.5" y="273.3">1</text>
<text x="257.2" y="271.5">5</text>
<text x="257.2" y="275.1">6</text>
<text x="314.2" y="272.9">PA3</text>
<text x="322.8" y="275.1">55</text>
<text x="322.8" y="271.5">56</text>
<text x="382.5" y="271.5">I2C1_SCL</text>
<text x="257.2" y="278.6">7</text>
<text x="261.7" y="280">PC3</text>
<text x="314.2" y="280">PA5</text>
<text x="314.2" y="276.5">PA4</text>
<text x="322.8" y="278.6">54</text>
<text x="257.2" y="282.1">8</text>
<text x="257.2" y="285.6">9</text>
<text x="261.7" y="283.5">PC2</text>
<text x="261.7" y="287.1">PC1</text>
<text x="314.2" y="287.1">PA7</text>
<text x="314.2" y="283.5">PA6</text>
<text x="322.8" y="285.6">52</text>
<text x="322.8" y="282.1">53</text>
<text x="600.4" y="286.9">MICBIAS</text>
<text x="249.4" y="292.2">I2C1_SDA</text>
<text x="255.2" y="289.2">10</text>
<text x="255.2" y="292.7">11</text>
<text x="314.2" y="290.6">PA9</text>
<text x="322.8" y="292.7">50</text>
<text x="322.8" y="289.2">51</text>
<text x="184.9" y="296.2">3</text>
<text x="194" y="296.2">1</text>
<text x="249.4" y="299.2">B0</text>
<text x="255.2" y="296.2">12</text>
<text x="255.2" y="299.8">13</text>
<text x="261.7" y="294.1">PB9</text>
<text x="261.7" y="297.6">PC0</text>
<text x="314.1" y="297.6">PC4</text>
<text x="314.2" y="294.1">PA8</text>
<text x="322.8" y="299.8">48</text>
<text x="322.8" y="296.2">49</text>
<text x="184.9" y="303.3">4</text>
<text x="194" y="303.3">2</text>
<text x="255.2" y="303.3">14</text>
<text x="261.7" y="304.7">PB8</text>
<text x="312.2" y="304.7">PB10</text>
<text x="314.2" y="301.2">PB2</text>
<text x="322.8" y="303.3">47</text>
<text x="255.2" y="306.8">15</text>
<text x="255.2" y="310.3">16</text>
<text x="312.2" y="308.2">PB11</text>
<text x="314.1" y="311.7">PC5</text>
<text x="322.8" y="310.3">45</text>
<text x="322.8" y="306.8">46</text>
<text x="255.2" y="313.9">17</text>
<text x="255.2" y="317.4">18</text>
<text x="322.8" y="317.4">43</text>
<text x="322.8" y="313.9">44</text>
<text x="588.7" y="317">OUT</text>
<text x="597.9" y="315.6">1</text>
<text x="642.7" y="315.1">MIC1LP</text>
<text x="676.9" y="317">OUT</text>
<text x="686.1" y="315.6">1</text>
<text x="734.4" y="315.1">MIC1RP</text>
<text x="245.9" y="320.4">SDO</text>
<text x="255.2" y="320.9">19</text>
<text x="261.7" y="318.8">PB7</text>
<text x="261.7" y="322.3">PB5</text>
<text x="314.3" y="322.3">PE4</text>
<text x="322.8" y="320.9">42</text>
<text x="332.3" y="323.9">WCLK</text>
<text x="597.9" y="322.7">2</text>
<text x="642.7" y="322.2">MIC1LM</text>
<text x="686.1" y="322.7">2</text>
<text x="734.4" y="322.2">MIC1RM</text>
<text x="255.2" y="324.4">20</text>
<text x="255.2" y="328">21</text>
<text x="261.7" y="325.9">PB4</text>
<text x="261.7" y="329.4">PB3</text>
<text x="312.1" y="329.4">PC13</text>
<text x="312.2" y="325.9">PB12</text>
<text x="322.8" y="328">40</text>
<text x="322.8" y="324.4">41</text>
<text x="588.2" y="324.1">GND</text>
<text x="676.4" y="324.1">GND</text>
<text x="255.2" y="331.5">22</text>
<text x="255.2" y="335">23</text>
<text x="261.7" y="332.9">PC10</text>
<text x="314.2" y="332.9">PB6</text>
<text x="322.8" y="335">38</text>
<text x="322.8" y="331.5">39</text>
<text x="332.3" y="334.5">SDI</text>
<text x="332.3" y="331">I2C1_SCL</text>
<text x="237" y="341.6">SWDIO</text>
<text x="255.2" y="338.6">24</text>
<text x="261.7" y="336.4">PC11</text>
<text x="261.7" y="340">PC12</text>
<text x="312.2" y="340">PB14</text>
<text x="312.2" y="336.4">PB15</text>
<text x="322.8" y="338.6">37</text>
<text x="332.3" y="338">MCLK</text>
<text x="237" y="345.1">SWCLK</text>
<text x="255.2" y="342.1">25</text>
<text x="255.2" y="345.6">26</text>
<text x="261.7" y="343.5">PA13</text>
<text x="261.7" y="347">PA14</text>
<text x="312.2" y="347">PB13</text>
<text x="314.1" y="343.5">PC6</text>
<text x="322.8" y="345.6">35</text>
<text x="322.8" y="342.1">36</text>
<text x="332.3" y="345.1">BCLK</text>
<text x="154.1" y="353.9">SWCLK 1</text>
<text x="184.1" y="353.9">LEFT_LOP</text>
<text x="255.2" y="349.1">27</text>
<text x="255.2" y="352.7">28</text>
<text x="261.7" y="350.6">PA15</text>
<text x="313.9" y="350.6">PD1</text>
<text x="322.8" y="352.7">33</text>
<text x="322.8" y="349.1">34</text>
<text x="167.1" y="358">3</text>
<text x="170.6" y="356.2">12</text>
<text x="170.6" y="359.7">34</text>
<text x="176.5" y="358">4</text>
<text x="176.5" y="354.4">2</text>
<text x="184.1" y="357.4">LEFT_LOM</text>
<text x="237" y="359.2">USB-</text>
<text x="237" y="355.7">USB+</text>
<text x="255.2" y="356.2">29</text>
<text x="255.2" y="359.7">30</text>
<text x="261.7" y="354.1">PA10</text>
<text x="261.7" y="357.6">PA12</text>
<text x="313.9" y="354.1">PD0</text>
<text x="322.8" y="359.7">31</text>
<text x="322.8" y="356.2">32</text>
<text x="154.1" y="361">SWDIO</text>
<text x="167.1" y="361.5">5</text>
<text x="167.1" y="365">7</text>
<text x="170.6" y="363.3">56</text>
<text x="176.5" y="365">8</text>
<text x="176.5" y="361.5">6</text>
<text x="261.7" y="361.1">PA11</text>
<text x="170.6" y="366.8">78</text>
<text x="272.7" y="368.2" transform="rotate(-90 272.7 368.2)">PD4</text>
<text x="276.2" y="368.2" transform="rotate(-90 276.2 368.2)">PD9</text>
<text x="279.7" y="368.2" transform="rotate(-90 279.7 368.2)">PD8</text>
<text x="283.2" y="368.2" transform="rotate(-90 283.2 368.2)">PD15</text>
<text x="286.8" y="368.2" transform="rotate(-90 286.8 368.2)">PD10</text>
<text x="290.3" y="368.2" transform="rotate(-90 290.3 368.2)">PE2</text>
<text x="293.8" y="368.2" transform="rotate(-90 293.8 368.2)">PE0</text>
<text x="297.4" y="368.2" transform="rotate(-90 297.4 368.2)">PD5</text>
<text x="300.9" y="368.2" transform="rotate(-90 300.9 368.2)">PD6</text>
<text x="304.4" y="368.2" transform="rotate(-90 304.4 368.2)">PD11</text>
<text x="307.9" y="368.2" transform="rotate(-90 307.9 368.2)">PC8</text>
<text x="271.3" y="374.7" transform="rotate(-90 271.3 374.7)">73</text>
<text x="274.8" y="374.7" transform="rotate(-90 274.8 374.7)">74</text>
<text x="278.3" y="374.7" transform="rotate(-90 278.3 374.7)">75</text>
<text x="281.8" y="374.7" transform="rotate(-90 281.8 374.7)">76</text>
<text x="285.4" y="374.7" transform="rotate(-90 285.4 374.7)">77</text>
<text x="288.9" y="374.7" transform="rotate(-90 288.9 374.7)">78</text>
<text x="292.4" y="374.7" transform="rotate(-90 292.4 374.7)">79</text>
<text x="295.9" y="374.7" transform="rotate(-90 295.9 374.7)">80</text>
<text x="299.5" y="374.7" transform="rotate(-90 299.5 374.7)">81</text>
<text x="303" y="374.7" transform="rotate(-90 303 374.7)">82</text>
<text x="306.5" y="374.7" transform="rotate(-90 306.5 374.7)">83</text>
<text x="310.1" y="374.7" transform="rotate(-90 310.1 374.7)">84</text>
</g>
<g font-size="3.2" fill="#000080">
<text x="678.7" y="124.8">U4</text>
<text x="313.6" y="131.3">LD3985M33R</text>
<text x="313.6" y="128.1">U1</text>
<text x="468.8" y="131.5">MIC5317-1.8YM5-TR</text>
<text x="468.8" y="128.3">U3</text>
<text x="678.7" y="128">TLV320AIC3104IRHBR</text>
<text x="68" y="141.9">10118194-0001LF</text>
<text x="68" y="139">USB2</text>
<text x="596.5" y="142.5">R3</text>
<text x="168.2" y="147.8">D4</text>
<text x="224.3" y="147.7">R29</text>
<text x="596.5" y="145.7">10k</text>
<text x="168.2" y="151">USBLC6-2SC6</text>
<text x="224.3" y="150.9">1k</text>
<text x="225.7" y="161.8">LED6</text>
<text x="264.6" y="160.1">C1</text>
<text x="282.2" y="160.1">C29</text>
<text x="347.5" y="161.6">10nF</text>
<text x="347.5" y="158.4">C4</text>
<text x="366.9" y="161.6">1uF</text>
<text x="366.9" y="158.4">C2</text>
<text x="382.7" y="159.8">100nF</text>
<text x="382.7" y="156.6">C3</text>
<text x="437.4" y="161.6">1uF</text>
<text x="437.4" y="158.4">C15</text>
<text x="506.2" y="161.6">1uF</text>
<text x="506.2" y="158.4">C14</text>
<text x="225.7" y="165">SZYY0805G</text>
<text x="264.5" y="163.4">100nF</text>
<text x="282.2" y="163.3">1uF</text>
<text x="239.3" y="239.5">STM32WB5MMG</text>
<text x="239.5" y="236">U2</text>
<text x="165.6" y="256.7">TA-3524-A1</text>
<text x="165.6" y="253.5">SW5</text>
<text x="603.2" y="256.8">10uF</text>
<text x="603.2" y="253.6">C9</text>
<text x="617.3" y="256.8">100nF</text>
<text x="617.3" y="253.6">U18</text>
<text x="647.3" y="256.8">10uF</text>
<text x="647.3" y="253.6">C10</text>
<text x="661.4" y="256.8">100nF</text>
<text x="661.4" y="253.6">U19</text>
<text x="693.2" y="256.8">10uF</text>
<text x="693.2" y="253.6">C11</text>
<text x="707.3" y="256.8">100nF</text>
<text x="707.3" y="253.6">U20</text>
<text x="737.3" y="256.8">10uF</text>
<text x="737.3" y="253.6">C12</text>
<text x="751.4" y="256.8">100nF</text>
<text x="751.4" y="253.6">U21</text>
<text x="776.1" y="256.8">10uF</text>
<text x="776.1" y="253.6">C13</text>
<text x="790.2" y="256.8">100nF</text>
<text x="790.2" y="253.6">U22</text>
<text x="181.3" y="260.9">R1</text>
<text x="389.2" y="262.6" transform="rotate(-90 389.2 262.6)">R18</text>
<text x="392.7" y="262.1" transform="rotate(-90 392.7 262.1)">RT0402BRE072K2L</text>
<text x="413.9" y="261.6" transform="rotate(-90 413.9 261.6)">R2</text>
<text x="417.4" y="263.8" transform="rotate(-90 417.4 263.8)">RT0402BRE072K2L</text>
<text x="181.3" y="264.1">10k</text>
<text x="177.3" y="290.8" transform="rotate(90 177.3 290.8)">KMR731NGLFS</text>
<text x="220.1" y="297.7">D3</text>
<text x="174" y="301.3" transform="rotate(-90 174 301.3)">SW2</text>
<text x="208.1" y="303">C8</text>
<text x="614.2" y="303">R4</text>
<text x="707.6" y="304.5">1k</text>
<text x="707.6" y="301.2">R6</text>
<text x="208.1" y="306.2">100nF</text>
<text x="614.2" y="306.2">1k</text>
<text x="627.6" y="308.9">U5</text>
<text x="719.3" y="308.9">U16</text>
<text x="627.6" y="312.1">100nF</text>
<text x="719.3" y="312.1">100nF</text>
<text x="233.9" y="318.5" transform="rotate(-90 233.9 318.5)">ESDALC6V1-1U2</text>
<text x="358" y="323.8">3.3pF</text>
<text x="358" y="320.7">C7</text>
<text x="372.1" y="323.8">3.3pF</text>
<text x="372.1" y="320.7">C6</text>
<text x="386.3" y="323.8">3.3pF</text>
<text x="386.3" y="320.7">C5</text>
<text x="588.5" y="329.5">B4012AP422-003</text>
<text x="625" y="329.5">100nF</text>
<text x="718.5" y="329.5">100nF</text>
<text x="588.7" y="333">MIC3</text>
<text x="627.6" y="333">U6</text>
<text x="677.2" y="330.1">B4012AP422-003</text>
<text x="677.2" y="333.3">MIC4</text>
<text x="720.1" y="333">U17</text>
<text x="614.2" y="340.1">R5</text>
<text x="707.6" y="340">R7</text>
<text x="170.7" y="347">H1</text>
<text x="614.2" y="343.3">1k</text>
<text x="707.6" y="343.3">1k</text>
<text x="170.7" y="350.1">PZ254V-12-8P</text>
</g>
<g font-size="3.2">
<text x="139" y="129" transform="rotate(-90 139 129)">6</text>
<text x="149.5" y="129" transform="rotate(-90 149.5 129)">5</text>
<text x="160.1" y="129" transform="rotate(-90 160.1 129)">4</text>
<text x="458.1" y="139.2">2</text>
<text x="461.6" y="141">GND</text>
<text x="316.8" y="145.6" transform="rotate(-90 316.8 145.6)">GND</text>
<text x="315.3" y="150.8" transform="rotate(-90 315.3 150.8)">2</text>
<text x="76" y="158.6">GND</text>
<text x="84.8" y="156.9">5</text>
<text x="149.5" y="166.3" transform="rotate(-90 149.5 166.3)">2</text>
<text x="697.3" y="197.1">AVSS1</text>
<text x="711.2" y="195.7">17</text>
<text x="697.3" y="200.6">AVSS2</text>
<text x="711.2" y="202.7">21</text>
<text x="711.2" y="199.2">26</text>
<text x="696.8" y="204.2">DRVSS</text>
<text x="699" y="207.7">DVSS</text>
<text x="711.2" y="206.3">6</text>
<text x="261.7" y="251.8">VSS5</text>
<text x="307.2" y="251.8">ANT_NC</text>
<text x="311.8" y="258.8">VSS3</text>
<text x="311.8" y="269.4">VSS2</text>
<text x="261.7" y="272.9">VSS9</text>
<text x="261.7" y="311.7">VSSMPS</text>
<text x="315.7" y="315.3">NC</text>
<text x="315.7" y="318.8">NC</text>
<text x="311.8" y="361.1">VSS1</text>
<text x="311.5" y="368.2" transform="rotate(-90 311.5 368.2)">VSS4</text>
</g>
<g font-size="3.2" fill="#f00">
<text x="646.5" y="195.7">18</text>
<text x="646.5" y="192.2">25</text>
<text x="653.7" y="197.1">DRVDD</text>
<text x="653.7" y="193.6">AVDD</text>
<text x="646.5" y="199.2">24</text>
<text x="648.5" y="202.7">7</text>
<text x="653.7" y="200.6">DRVDD</text>
<text x="646.5" y="206.3">32</text>
<text x="653.7" y="204.2">IOVDD</text>
<text x="653.7" y="207.7">DVDD</text>
<text x="261.7" y="269.4">VREF+</text>
<text x="261.7" y="276.5">VDDA</text>
<text x="261.7" y="308.2">VBAT</text>
<text x="261.7" y="315.3">VDDMPS</text>
<text x="306.6" y="357.6">VDDUSB</text>
</g>
<g font-size="3.2" fill="#090">
<text x="261.7" y="290.6">NRST</text>
<text x="261.7" y="301.2">PH3/BOOT0</text>
</g>
</svg>
